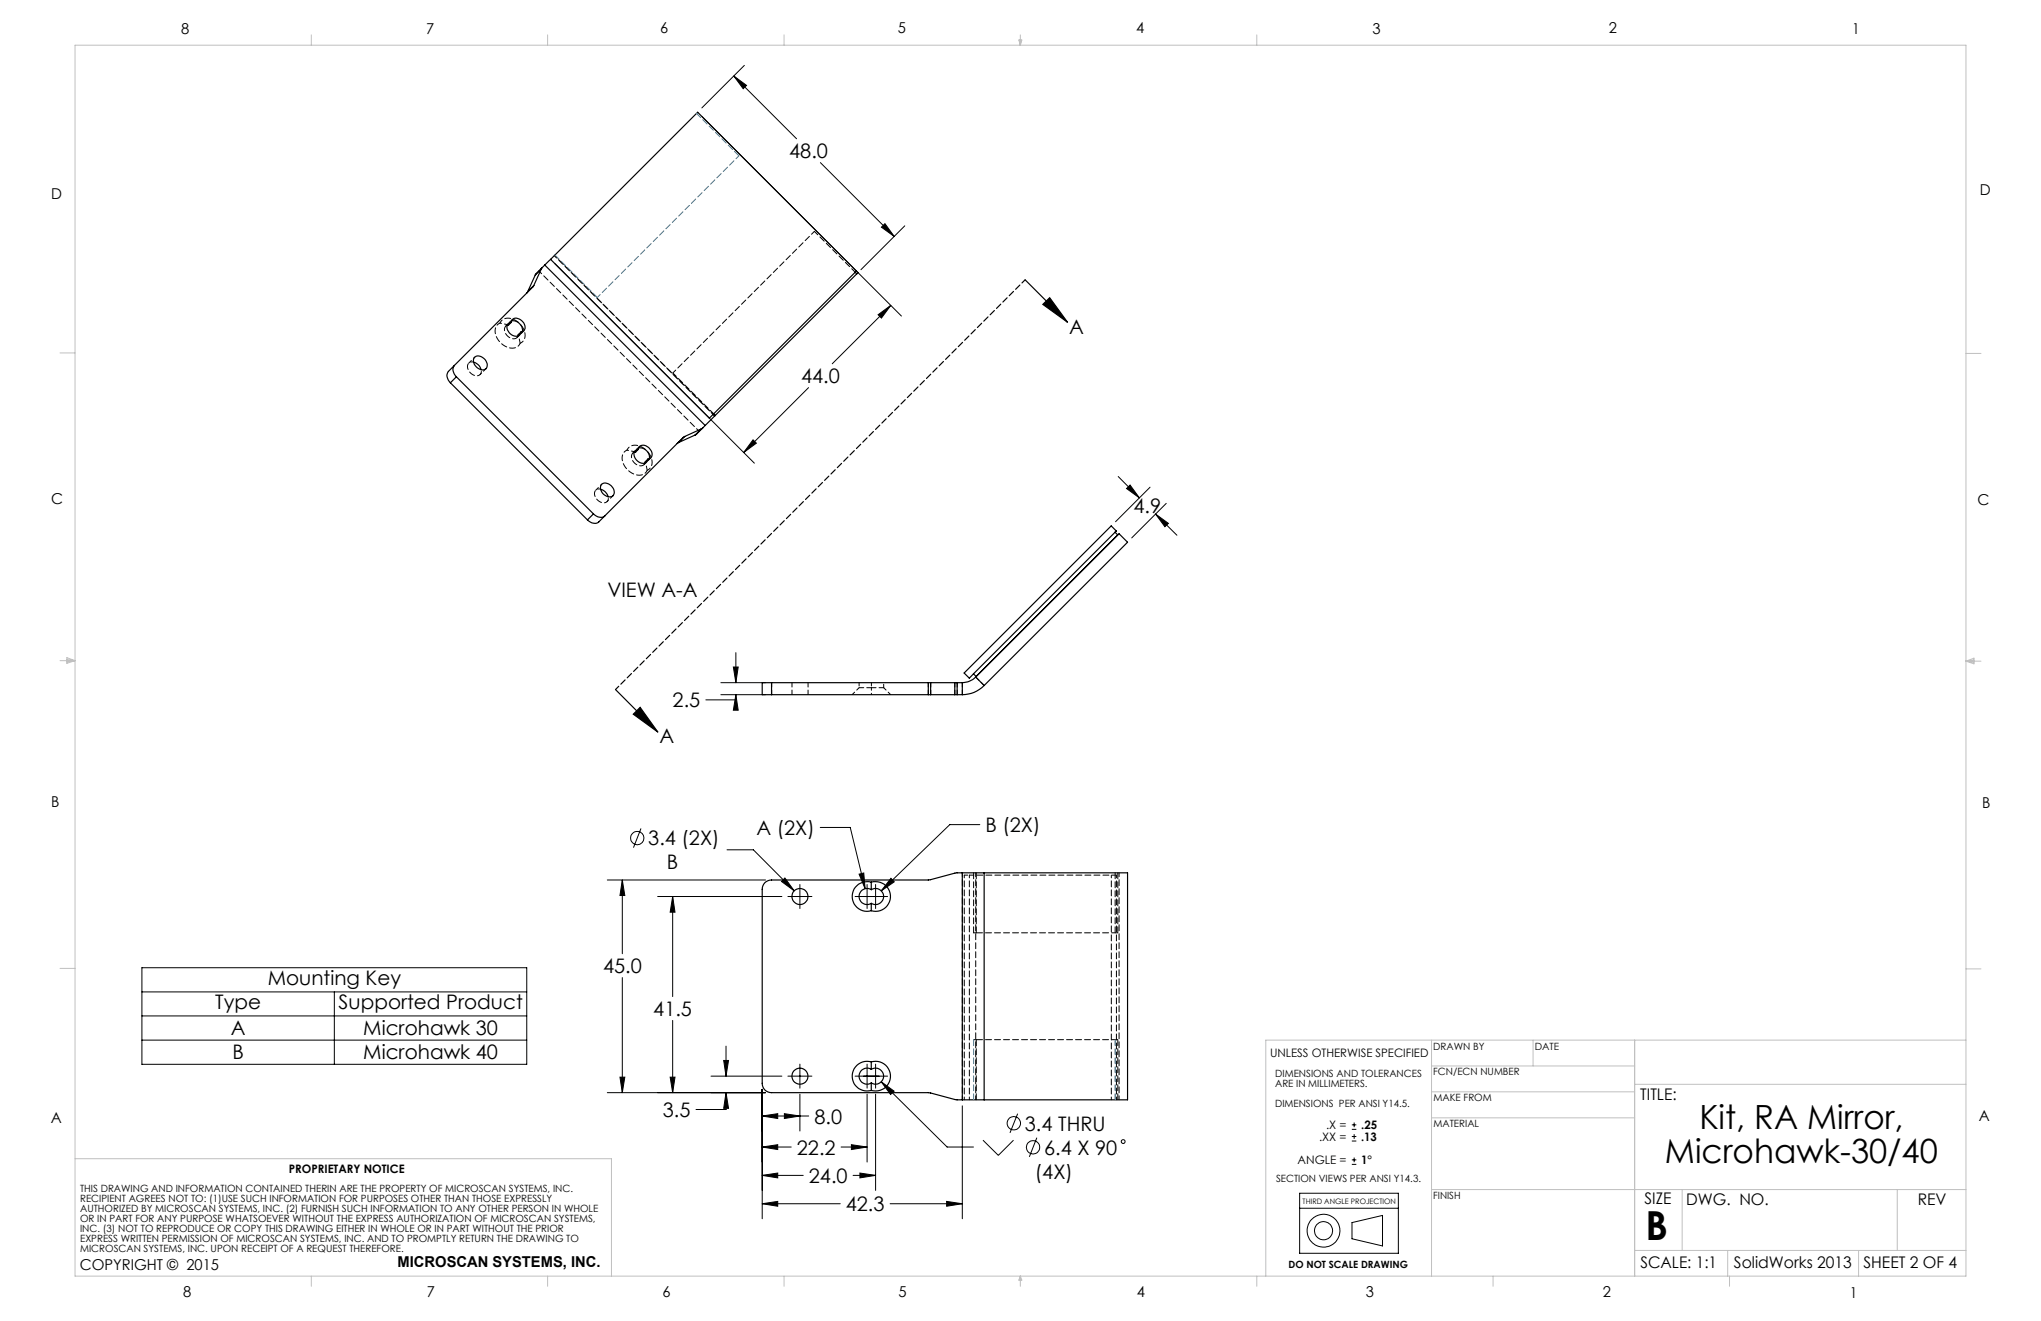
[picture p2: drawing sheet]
<svg xmlns="http://www.w3.org/2000/svg" width="432mm" height="279mm" viewBox="0 0 432 279" stroke-linecap="round" stroke-linejoin="round" font-family="sans-serif">
<g fill="none" stroke="#000" stroke-width=".21">
<path d="M155.3 16.1l13.2 13.3M155.3 16.1l2.6 2-.7 .7zM157.5 13.8l-9 9M148.5 24.6l42.2 42.3M173.6 34.4l15.6 15.6M117.4 55.7l42.2 42.3M186.5 48l.7-.7 2 2.7zM191.4 47.8l-9.3 9.2M185.8 66.6l2.7-2-2 2.7zM188.5 64.6l-12.4 12.3M159.3 93l.7 .7-2.7 2zM171.1 82l-13.8 13.7"/>
<path d="M236.6 100.8l4.5 4.5M238.3 103.3l.8-.7 2 2.7zM243.3 103l-7.3 7.3M244.5 108.7l2.7 2-.7 .7zM244.5 108.7l4.5 4.5M246.7 106.5l-7.3 7.3M155.7 138v6.4M152.5 146.9h9.5M152.5 144.4h9.5M155.2 141.1h1l-.5 3.3zM155.7 146.9v1.1h-6.4M155.7 146.9l.5 3.3h-1z"/>
<path d="M135.6 175.2l-1.6 4.1M153.8 179.7h5.6l8.6 8.7M173.5 175h6.4l3.1 13M207.3 174.4h-6.4l-14.5 14M128.5 186.1h33.5M131.7 186.1v15.6M131.7 186.1l.5 3.3h-1zM139.1 189.6h26.3M142.3 189.6v21.2M142.3 189.6l.5 3.3h-1zM166.1 185.7l1.9 2.7-2.7-2zM166.7 189.6h5.1"/>
<path d="M169.2 187.1v5.1M180.9 189.6h6.9M181.8 184.9l.9-.3 .3 3.4zM183.4 187.1v5.1M185.2 187.1v5.1M188.5 185.8l.7 .7-2.8 1.9zM30 204.7h81.4v20.4h-81.4zM30 209.8h81.4M30 214.9h81.4M30 220h81.4M70.7 209.8v15.3M131.7 206.8v24.3"/>
<path d="M142.3 215.8v15.3M128.5 231.1h33.5M131.2 227.8h1l-.5 3.3zM141.8 227.8h1l-.5 3.3zM150.4 227.6h15M153.1 224.3h1l-.5 3.3zM153.6 231.1v3.6h-6.4M153.6 221.3v6.3M153.6 231.1l.5 3.3h-1zM161.3 230.4v27.4M161.3 236h9.8M161.3 236l3.2-.5v1.1z"/>
<path d="M165.9 235.5l3.3 .5-3.3 .6zM166.7 227.6h5.1M169.2 231.4v7.8M169.2 225.1v5.1M180.9 227.6h6.9M183.4 231.4v14.4M183.4 225.1v5.1M185.2 231.4v20.4M185.2 225.1v5.1M186.4 228.8l14 13.8h5.6M186.4 228.8l2.8 2-.8 .7zM203.6 233.9v23.9"/>
<path d="M215.3 235.5l-1.6 4.1M286 238.9h.9M286 237.9h.9M286.5 237.4v1M286.5 239.9v1M161.3 242.6h6.1M161.3 248.6h8.6M161.3 254.6h16.5M161.3 242.6l3.2-.5v1zM161.3 248.6l3.2-.5v1zM161.3 254.6l3.2-.5v1zM177.9 242.6h5.5"/>
<path d="M180.1 242.1l3.3 .5-3.3 .5zM180.5 248.6h4.7M181.9 248.1l3.3 .5-3.3 .5zM188.3 254.6h15.3M200.3 254.1l3.3 .5-3.3 .5zM208 241.2l3.2 3.2 3.2-3.2M219.4 240.6l-1.6 4.1M275 255.6h20.8M275 252.4h20.8v12.7h-20.8zM286 241.3h.9M286 240.4h.9M286 246.3h.9"/>
<path d="M286 245.3h.9M286 258.6l6.5-1.5v6.4l-6.5-1.5zM286.5 244.8v1"/>
<circle cx="134.8" cy="177.2" r="1.41"/>
<circle cx="214.5" cy="237.6" r="1.41"/>
<circle cx="218.5" cy="242.7" r="1.41"/>
<circle cx="237.6" cy="241.4" r=".39"/>
<circle cx="280" cy="260.3" r="1.92"/>
<circle cx="280" cy="260.3" r="3.5"/>
</g>
<g fill="none" stroke="#c0c0c0" stroke-width=".21">
<path d="M15.9 9.6h400v260.3h-400zM65.9 7.4v2.2M115.9 7.4v2.2M165.9 7.4v2.2M215.5 8.5h.7l-.3 1.1zM215.7 8.5l.2 1.1M215.9 7.4v2.2M216 8.5l-.1 1.1M265.9 7.4v2.2M12.7 74.6h3.2M415.9 74.8h3.2M12.7 139.7h3.2"/>
<path d="M14.1 139.5l1.8 .2M14.1 139.1l1.8 .6-1.8 .6zM15.9 139.7l-1.8 .3M415.9 139.8h3.2M415.9 139.8l1.7-.6v1.2zM415.9 139.8l1.7 .3M417.6 139.6l-1.7 .2M12.7 204.8h3.2M302.9 220v49.9M324.3 220v5.5M345.8 220v49.9M415.9 204.9h3.2"/>
<path d="M415.9 220h-148.1v49.9M302.9 236.4h42.9M302.9 230.9h42.9M302.9 225.5h42.9M345.8 229.3h70.1M15.9 245.1h113.5v24.8M355.9 251.6v12.9M401.4 251.6v12.9M415.9 251.6h-113M65.9 269.9v2.2M115.9 269.9v2.2M165.9 269.9v2.2"/>
<path d="M215.9 269.9v2.2M215.9 269.9l.3 .9h-.7zM265.9 269.9v2.2M315.9 269.9v2.2M345.8 264.5h70.1M365.5 264.5v5.4M365.9 269.9v2.2M393.2 264.5v5.4"/>
</g>
<g fill="none" stroke="#000" stroke-width=".25">
<path d="M113.2 58.2l-1.5 3.5M114.5 56.9l-1.6 3.5M114.5 56.9l-1.3 1.3M114.7 56.6l-.2 .3M115.3 56.1l-2.1 2.1M115.3 56.1l33.9 33.9M116.5 54.9l-1.2 1.2M116.5 54.9l31.1-31.2 33.6 33.6M116.5 54.9l33.6 33.5 31.1-31.1M180.9 57.6l.4 .3M181.2 57.3l.3 .4-.2 .2M181.3 57.9l-30.1 30.1"/>
<path d="M216.9 59.2l8.9 9M96.1 77.3a1.78 1.78 0 0 0 .5 2.4M96.6 79.7l-1.3 1.3M96.6 79.7l29 29M100.2 76.6a2.22 2.22 0 0 1 1.6 1.6M100.3 75.6a1.71 1.71 0 0 1 2.7 1.1 1.08 1.08 0 0 1-.3 1.4 1.08 1.08 0 0 1-1.5-.1 1.8 1.8 0 0 1-.9-2.4zM108.2 68.2a1.21 1.21 0 0 0-1 .9 1.21 1.21 0 0 0 .5 1.3 1.38 1.38 0 0 0 2.4 .1l.1-.3M108.2 68.2a1.01 1.01 0 0 1 1.6-.7 1.81 1.81 0 0 1 1.1 2.4l-.7 .3M108.2 68.2l-.9 .6M108.2 67.9a1.99 1.99 0 0 1 2.3 2.3M110.2 70.2l-.6 .6v.3M111.7 61.7l-.3 .3"/>
<path d="M112.9 60.4l-18 18.2a1.78 1.78 0 0 0 .4 2.4M112.9 60.4l-1.2 1.3M220.6 64.4l1.5-1.4 3.7 5.2zM95.3 81l29 29M135 95.1a1.1 1.1 0 0 0-.9 .7 1.1 1.1 0 0 0 .3 1.2 1.57 1.57 0 0 0 2.5 .6l.2-.5M135 95.1a1.24 1.24 0 0 1 1-1 1.24 1.24 0 0 1 1.2 .6 1.5 1.5 0 0 1 .3 2.2l-.4 .2M135 95.1l-.5 .5-.3 .1M135.1 94.8a2.03 2.03 0 0 1 2.3 2.2M137.1 97.1l-.6 .5v.3M143.6 93.6l-.3 .2M144.9 92.3l-18.2 18.1a1.79 1.79 0 0 1-2.4-.4M144.9 92.3l-1.3 1.3"/>
<path d="M147.1 92l-3.5 1.6M148.3 90.7l-3.4 1.6M148.3 90.7l-1.2 1.3M148.7 90.5l-.4 .2M149.2 90l-2.1 2M150.8 87.6l.4 .4M151 87.5l.3 .4M151.2 88l-2 2M125.6 108.7a1.79 1.79 0 0 0 2.4 .4M125.6 108.7l-1.3 1.3M127.1 103.5a2.25 2.25 0 0 1 1.6 1.6M127.2 102.5a1.73 1.73 0 0 1 2.7 1 1.09 1.09 0 0 1-.3 1.4 1.09 1.09 0 0 1-1.5-.1 1.84 1.84 0 0 1-.9-2.3z"/>
<path d="M235.9 112.6l.3-.3-1.1-1.1-31.1 31.1 1.1 1.1 .9-.9M235.9 112.6l.6 .5M235.9 112.6l-29.9 29.9M130.2 145.8l9 9M134 151.1l1.4-1.5 3.8 5.2zM163.2 144.4h-1.9v2.5h1.9M163.2 144.4h33.2M163.2 146.9h33.2M163.2 144.4v2.5M196.4 144.4h.5M196.4 146.9h.5M196.4 144.4v2.5"/>
<path d="M196.9 144.4h5.1M196.9 146.9h5.1M196.9 144.4v2.5M202 144.4h.5M202 146.9h.5M202 144.4v2.5M202.5 144.4h1.1M202.5 146.9h1.1M202.5 144.4v2.5M203.6 144.4v2.5M206 142.5l.5 .6M206.4 143.2a4.1 4.1 0 0 1-2.8 1.2"/>
<path d="M206.4 143.2l30.3-30.3 1.8 1.8-30.3 30.3M206.4 143.2l1.8 1.8M208.2 145a6.4 6.4 0 0 1-4.6 1.9M184.3 186.6a3.1 3.1 0 0 0-4 3 3.1 3.1 0 0 0 4 3M184.3 186.6v1.6M184.3 188.2a1.7 1.7 0 0 0-2.6 1.4 1.7 1.7 0 0 0 2.6 1.5M184.3 186.6a3.2 3.2 0 0 1 4.1 3 3.2 3.2 0 0 1-4.1 3M184.3 188.2a1.71 1.71 0 0 1 2.6 1.4 1.71 1.71 0 0 1-2.6 1.5M184.3 191.1v1.5M203.6 184.6h-1.5l-5.6 1.5h-33.3a1.93 1.93 0 0 0-1.9 2v41a1.93 1.93 0 0 0 1.9 2h33.3l5.6 1.5h1.5M203.6 184.6h4.6M203.6 184.6v48"/>
<path d="M208.2 184.6h30.3v48h-30.3M208.2 184.6v48M184.3 224.6a3.2 3.2 0 0 1 4.1 3 3.2 3.2 0 0 1-4.1 3M184.3 226.2a1.71 1.71 0 0 1 2.6 1.4 1.71 1.71 0 0 1-2.6 1.5M184.3 224.6a3.2 3.2 0 0 0-4 3 3.2 3.2 0 0 0 4 3M184.3 226.2a1.7 1.7 0 0 0-2.6 1.4 1.7 1.7 0 0 0 2.6 1.5M184.3 224.6v1.6M184.3 229.1v1.5M203.6 232.6h4.6"/>
<circle cx="169.2" cy="189.6" r="1.7"/>
<circle cx="169.2" cy="227.6" r="1.71"/>
</g>
<path d="M216.9 59.2l-86.7 86.6" fill="none" stroke="#000" stroke-width=".25" stroke-dasharray="1.3 .6" stroke-dashoffset=".3"/>
<g fill="#000">
<path d="M220.6 64.4l1.5-1.4 3.7 5.2zM134 151.1l1.4-1.5 3.8 5.2z"/>
<path d="M131.2 227.8h1l-.5 3.3zM131.7 186.1l.5 3.3h-1zM153.6 231.1l.5 3.3h-1zM153.1 224.3h1l-.5 3.3zM141.8 227.8h1l-.5 3.3zM142.3 189.6l.5 3.3h-1zM161.3 236l3.2-.5v1.1zM165.9 235.5l3.3 .5-3.3 .6zM161.3 242.6l3.2-.5v1zM180.1 242.1l3.3 .5-3.3 .5zM161.3 248.6l3.2-.5v1zM181.9 248.1l3.3 .5-3.3 .5zM166.1 185.7l-.8 .7 2.7 2zM188.5 185.8l-2.1 2.6 2.8-1.9zM161.3 254.6l3.2-.5v1zM200.3 254.1l3.3 .5-3.3 .5zM186.4 228.8l2 2.7 .8-.7zM181.8 184.9l1.2 3.1-.3-3.4zM244.5 108.7l2.7 2-.7 .7zM238.3 103.3l.8-.7 2 2.7zM155.7 146.9l.5 3.3h-1zM155.2 141.1h1l-.5 3.3zM185.8 66.6l2.7-2-2 2.7zM159.3 93l.7 .7-2.7 2zM155.3 16.1l2.6 2-.7 .7zM186.5 48l.7-.7 2 2.7z"/>
</g>
<g fill="none" stroke="#000" stroke-width=".21" stroke-dasharray="1.3 .6" stroke-dashoffset=".4">
<path d="M172.3 48.9l-30 30M107.5 68.4l-.5 .6M108.4 67.5l-.5 .6M109.4 71.4l.5-.6M110.3 70.5l.5-.6M134.4 95.3l-.5 .6M135.3 94.4l-.5 .6M136.3 98.3l.5-.6M137.2 97.4l.5-.6M147.9 91.2l-33.9-33.9M151.2 88l-33.9-34M203.6 184.6v48"/>
<path d="M206.4 184.6v48M236.8 184.6v48"/>
</g>
<path d="M206 184.6v12.7M206.5 197.3h-.5M206.5 197.3v-12.7M235.9 184.6v12.7M236.5 184.6v12.7M206.5 219.9h-.5M236.5 219.9v12.7M206.5 232.6v-12.7" fill="none" stroke="#000" stroke-width=".21" stroke-dasharray="1.3 .6"/>
<path d="M109.6 71.1a1.38 1.38 0 0 1-2.4-.2 1.3 1.3 0 0 1 .1-2.1M136.5 97.9a1.38 1.38 0 0 1-2.4-.1 1.3 1.3 0 0 1 .1-2.2M236.5 197.3h-30M206.5 219.9h30" fill="none" stroke="#000" stroke-width=".21" stroke-dasharray="1.3 .6" stroke-dashoffset="-.1"/>
<path d="M150.9 87.6l-33.6-33.6M184.4 145.5v1.4M235.1 185.1v47.5M236.2 185.1v47.5M204 232.6v-47.5M205.1 232.6v-47.5" fill="none" stroke="#000" stroke-width=".21" stroke-dasharray="1.3 .6" stroke-dashoffset=".7"/>
<g fill="none" stroke="#000" stroke-width=".21" stroke-dasharray="1.3 .6" stroke-dashoffset=".3">
<path d="M180.9 57.6l-8.6-8.7M151 87.5l-8.7-8.6M163.3 146.9v-2.5M167.6 144.4v2.5M171 146.9v-2.5M184.4 145.5h-2.6M187 145.5h-2.6M196.4 144.4v2.5M196.9 146.9v-2.5M202 144.4v2.5M202.5 146.9v-2.5M203.6 144.4v2.5"/>
<path d="M208.2 145l-1.8-1.8M205.1 185.1h31.1"/>
</g>
<path d="M105.8 68.3a2.14 2.14 0 0 1 3.2-.6 3.4 3.4 0 0 1 1.8 4.3l-.7 .6M107.6 68.7l.2-.5 .4-.3M110.1 72.6a2.14 2.14 0 0 1-3.3 .6 3.4 3.4 0 0 1-1.8-4.2l.8-.7M110.5 70.2l-.3 .4-.5 .2M132.7 95.2a2.14 2.14 0 0 1 3.2-.6 3.4 3.4 0 0 1 1.8 4.2l-.8 .7M134.5 95.6l.1-.5 .5-.4M136.9 99.5a2.14 2.14 0 0 1-3.2 .6 3.4 3.4 0 0 1-1.8-4.3l.8-.6M137.4 97l-.4 .5-.5 .1M181.8 144.4v1.1M184.4 144.4v1.1M187 145.5v-1.1M204 185.1h1.1" fill="none" stroke="#000" stroke-width=".21" stroke-dasharray="1.3 .6" stroke-dashoffset=".5"/>
<path d="M156.3 33l-9-9M126.4 62.9l-9-9M206 219.9v12.7M235.9 219.9v12.7" fill="none" stroke="#0080c0" stroke-width=".21" stroke-dasharray="1.3 .6"/>
<path d="M100.2 76.6a1.05 1.05 0 0 0-1.2 .4 1.05 1.05 0 0 0 .1 1.2 1.75 1.75 0 0 0 2.5 1M101.6 79.2l.2-.4v-.6M127.1 103.5a1.05 1.05 0 0 0-1.2 .4 1.05 1.05 0 0 0 0 1.2 1.75 1.75 0 0 0 2.5 1M128.4 106.1l.3-.4v-.7M181.8 145.5l-1.5 1.4M188.4 146.9l-1.4-1.4" fill="none" stroke="#000" stroke-width=".21" stroke-dasharray="1.3 .6" stroke-dashoffset=".6"/>
<path d="M100.4 75.5l-1.2 1.3M101.6 79.2l1.2-1.3M105.8 68.3l1.8 .4M109.7 70.8l.4 1.8M132.7 95.2l1.8 .4M136.5 97.6l.4 1.9M127.3 102.4l-1.3 1.3M128.4 106.1l1.3-1.3" fill="none" stroke="#000" stroke-width=".21" stroke-dasharray="1.3 .6" stroke-dashoffset=".9"/>
<path d="M126.4 62.9l29.9-29.9" fill="none" stroke="#0080c0" stroke-width=".21" stroke-dasharray="1.3 .6" stroke-dashoffset=".4"/>
<text font-size="8.5" x="348.1" y="262.2">B</text>
<g font-size="7.1">
<text x="359.5" y="238.9">Kit, RA Mirror,</text>
<text x="352.2" y="245.9">Microhawk-30/40</text>
</g>
<g font-size="4.2">
<text x="167" y="33.5">48.0</text>
<text x="226.2" y="70.5">A</text>
<text x="169.5" y="81.1">44.0</text>
<text x="239.8" y="108.5">4.9</text>
<text x="128.5" y="126.2">VIEW A-A</text>
<text x="142.3" y="149.6">2.5</text>
<text x="139.6" y="157.2">A</text>
<text x="137.2" y="178.8">3.4 (2X)</text>
<text x="160" y="176.6">A (2X)</text>
<text x="208.5" y="176">B (2X)</text>
<text x="141.1" y="183.9">B</text>
<text x="56.7" y="208.4">Mounting Key</text>
<text x="127.6" y="205.8">45.0</text>
<text x="45.5" y="213.5">Type</text>
<text x="71.6" y="213.5">Supported Product</text>
<text x="138.2" y="214.9">41.5</text>
<text x="48.8" y="219">A</text>
<text x="76.9" y="219">Microhawk 30</text>
<text x="49.2" y="224.1">B</text>
<text x="76.9" y="224.1">Microhawk 40</text>
<text x="140.2" y="236.3">3.5</text>
<text x="172.3" y="237.6">8.0</text>
<text x="216.8" y="239.1">3.4 THRU</text>
<text x="168.6" y="244.2">22.2</text>
<text x="220.9" y="244.2">6.4 X 90</text>
<text x="171.1" y="250.2">24.0</text>
<text x="219" y="249.3">(4X)</text>
<text x="178.9" y="256.2">42.3</text>
</g>
<g font-size="3.4">
<text x="347" y="232.7">TITLE:</text>
<text x="347.9" y="254.8">SIZE</text>
<text x="356.7" y="254.8">DWG. NO.</text>
<text x="405.7" y="254.9">REV</text>
<text x="347" y="268.3">SCALE: 1:1</text>
<text x="366.8" y="268.3">SolidWorks 2013</text>
<text x="394.2" y="268.2">SHEET 2 OF 4</text>
</g>
<g font-size="3.2">
<text x="38.3" y="7.1">8</text>
<text x="90.2" y="7.2">7</text>
<text x="139.6" y="7">6</text>
<text x="189.9" y="6.9">5</text>
<text x="240.4" y="7">4</text>
<text x="290.4" y="7.1">3</text>
<text x="340.4" y="7">2</text>
<text x="391.8" y="7.1">1</text>
<text x="10.9" y="42">D</text>
<text x="418.8" y="41.1">D</text>
<text x="10.8" y="106.7">C</text>
<text x="418.3" y="106.8">C</text>
<text x="10.8" y="170.6">B</text>
<text x="419.4" y="171">B</text>
<text x="10.8" y="237.6">A</text>
<text x="418.6" y="237.2">A</text>
<text x="16.9" y="268.6">COPYRIGHT © 2015</text>
<text x="84.1" y="267.9">MICROSCAN SYSTEMS, INC.</text>
<text x="38.7" y="274.3">8</text>
<text x="90.3" y="274.3">7</text>
<text x="140.1" y="274.2">6</text>
<text x="190.1" y="274.3">5</text>
<text x="240.5" y="274.2">4</text>
<text x="289" y="274.3">3</text>
<text x="339.1" y="274.3">2</text>
<text x="391.3" y="274.6">1</text>
</g>
<g font-size="2.5">
<text x="268.7" y="223.6">UNLESS OTHERWISE SPECIFIED</text>
<text x="280.6" y="238.9">.X =</text>
<text x="288" y="238.9">.25</text>
<text x="279.1" y="241.3">.XX =</text>
<text x="288" y="241.3">.13</text>
<text x="61.1" y="248.1">PROPRIETARY NOTICE</text>
<text x="274.5" y="246.3">ANGLE =</text>
<text x="288" y="246.3">1°</text>
</g>
<g font-size="2.1">
<text x="303.2" y="222">DRAWN BY</text>
<text x="324.7" y="222">DATE</text>
<text x="269.8" y="227.8">DIMENSIONS AND TOLERANCES</text>
<text x="303.2" y="227.5">FCN/ECN NUMBER</text>
<text x="269.8" y="229.9">ARE IN MILLIMETERS.</text>
<text x="303.3" y="232.9">MAKE FROM</text>
<text x="269.8" y="234.2">DIMENSIONS PER ANSI Y14.5.</text>
<text x="303.3" y="238.5">MATERIAL</text>
<text x="270" y="250">SECTION VIEWS PER ANSI Y14.3.</text>
<text x="17" y="252.1">THIS DRAWING AND INFORMATION CONTAINED THERIN ARE THE PROPERTY OF MICROSCAN SYSTEMS, INC.</text>
<text x="17" y="254.2">RECIPIENT AGREES NOT TO: (1)USE SUCH INFORMATION FOR PURPOSES OTHER THAN THOSE EXPRESSLY</text>
<text x="17" y="256.3">AUTHORIZED BY MICROSCAN SYSTEMS, INC. (2) FURNISH SUCH INFORMATION TO ANY OTHER PERSON IN WHOLE</text>
<text x="303.2" y="253.6">FINISH</text>
<text x="17" y="258.4">OR IN PART FOR ANY PURPOSE WHATSOEVER WITHOUT THE EXPRESS AUTHORIZATION OF MICROSCAN SYSTEMS,</text>
<text x="17" y="260.5">INC. (3) NOT TO REPRODUCE OR COPY THIS DRAWING EITHER IN WHOLE OR IN PART WITHOUT THE PRIOR</text>
<text x="17" y="262.7">EXPRESS WRITTEN PERMISSION OF MICROSCAN SYSTEMS, INC. AND TO PROMPTLY RETURN THE DRAWING TO</text>
<text x="17" y="264.8">MICROSCAN SYSTEMS, INC. UPON RECEIPT OF A REQUEST THEREFORE.</text>
<text x="272.6" y="268.3">DO NOT SCALE DRAWING</text>
</g>
<text font-size="1.6" x="275.6" y="254.5">THIRD ANGLE PROJECTION</text>
</svg>
